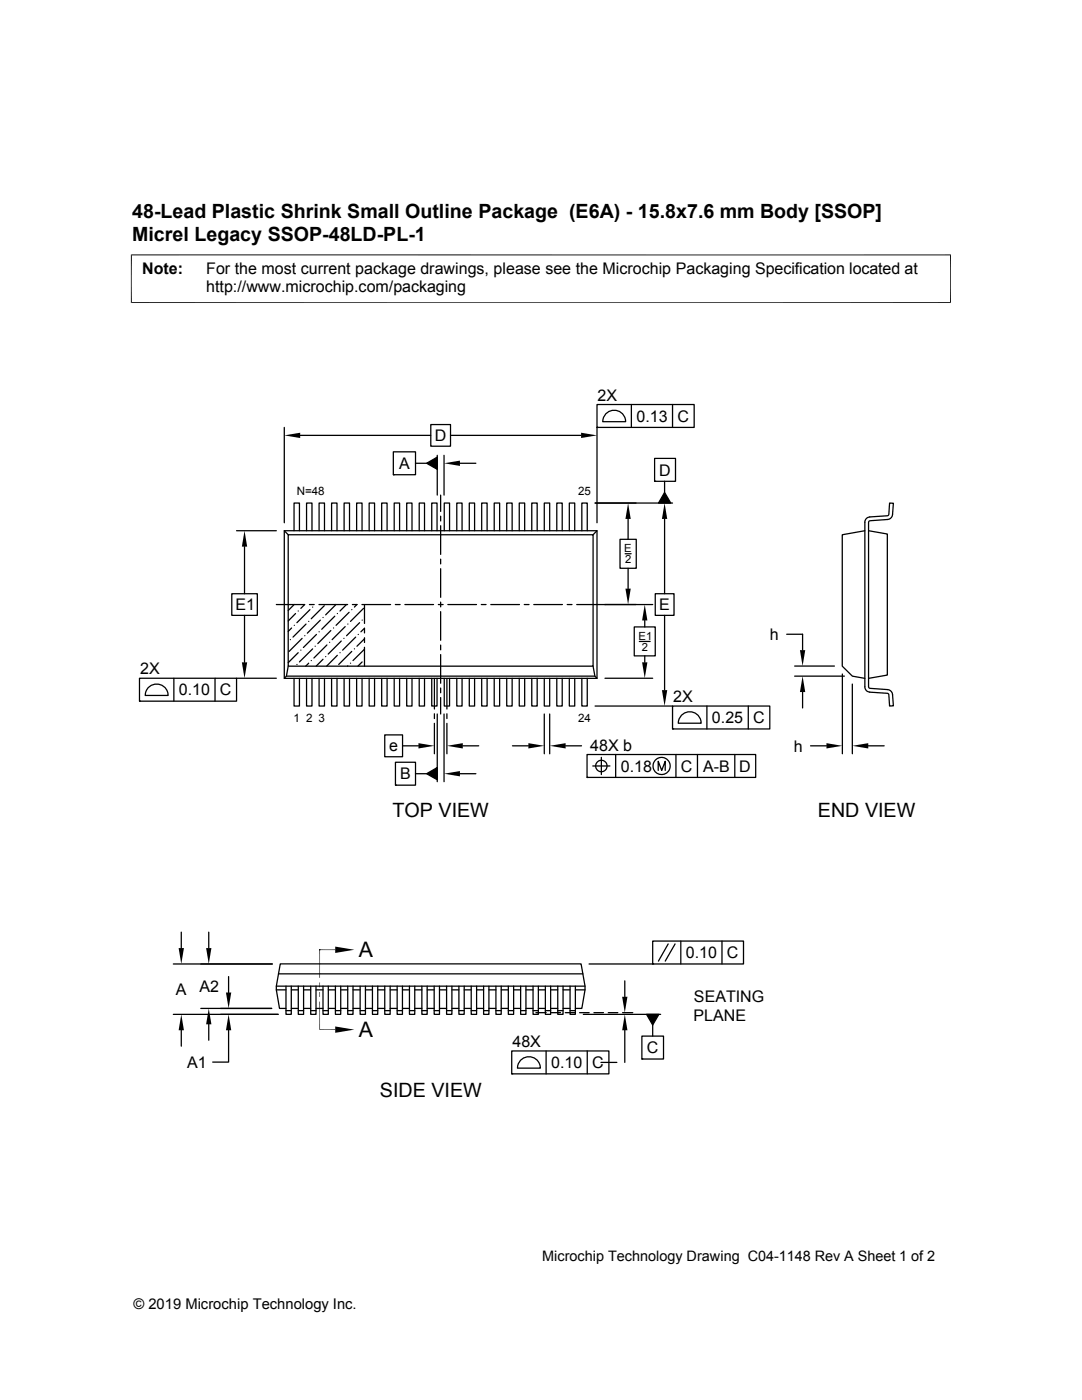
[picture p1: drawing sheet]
<svg xmlns="http://www.w3.org/2000/svg" width="216mm" height="279mm" viewBox="0 0 216 279" stroke-linecap="round" stroke-linejoin="round" font-family="sans-serif">
<g fill="none" stroke="#000" stroke-width=".25">
<path d="M56.7 85.3v19M59.9 86.9h26.1M78.5 90.2h4.4v4.5h-4.4zM78.5 94.7h.1M82.9 92.5h2.2M85.1 92.5l2.1-1.3v2.5zM86 84.7h3.9v4.3h-3.9zM87.2 90.9v7.9M87.9 98.8v3.3M88.6 90.9v7.9M89.9 86.9h26.1M91.8 92.5h3.2"/>
<path d="M119.1 85.3v19M119.1 80.7h19.4v4.6h-19.4zM119.1 85.3h.1M121 82.4a2.29 2.29 0 0 1 2.5-.3 2.29 2.29 0 0 1 1.3 2.1h-4.5l.3-1.2zM126 80.7v4.6M130.6 91.5h4.2v4.6h-4.2zM130.6 96.1h.1M132.6 98.3l1.2 2.1h-2.4zM132.6 96.1v2.2M134.2 80.7v4.6M46.2 118.5h5.2v4.3h-5.2zM47.2 105.9h7.9"/>
<path d="M48.8 109.1v9.4M56.7 105.9h62.4v29.5h-62.4zM56.7 105.9l.8 .8M57.5 106.7h60.8v26.2h-60.8zM58.7 105.9v-5.5h1.1v5.5M61.2 105.9v-5.5h1.1v5.5M63.7 105.9v-5.5h1v5.5M66.2 105.9v-5.5h1v5.5M68.7 105.9v-5.5h1v5.5M71.2 105.9v-5.5h1v5.5M73.7 105.9v-5.5h1v5.5M76.2 105.9v-5.5h1v5.5"/>
<path d="M78.7 105.9v-5.5h1v5.5M81.2 105.9v-5.5h1v5.5M83.7 105.9v-5.5h1v5.5M86.1 105.9v-5.5h1.1v5.5M87.9 103v1M87.9 104.9v5.7M87.9 111.6v.9M87.9 113.5v5.7M88.6 105.9v-5.5h1.1v5.5M91.1 105.9v-5.5h1.1v5.5M93.6 105.9v-5.5h1.1v5.5M96.1 105.9v-5.5h1.1v5.5"/>
<path d="M98.6 105.9v-5.5h1.1v5.5M101.1 105.9v-5.5h1.1v5.5M103.6 105.9v-5.5h1.1v5.5M106.1 105.9v-5.5h1.1v5.5M108.6 105.9v-5.5h1.1v5.5M111.1 105.9v-5.5h1.1v5.5M113.6 105.9v-5.5h1.1v5.5M116.1 105.9v-5.5h1.1v5.5M118.7 100.4h15.5M119.1 105.9l-.8 .8M123.7 107.6h3.3v5.8h-3.3zM124.7 110.5h1.2"/>
<path d="M125.3 103.6v4M125.3 113.4v4.1M130.7 118.5h3.8v4.3h-3.8zM132.6 103.6v14.9M172.6 105.9l-4.5 .8v26.2l2 2 2.5 .5M172.8 103.5l.7-.3 3.7-.3 .2-.2 .1-2.3h.8l-.2 2.3a1.07 1.07 0 0 1-1 1l-3.5 .2-.3 .3v32.9l.3 .3 3.5 .2a1.07 1.07 0 0 1 1 1l.2 2.3h-.8l-.1-2.3-.2-.2-3.7-.3-.5-.1-.4-.7v-33.1zM173.3 105.9l3.8 .7v28.1l-3.8 .7M27.8 135.4h19.4v4.5h-19.4zM27.8 139.9h.1M29.7 137.1a2.3 2.3 0 0 1 2.5-.4 2.3 2.3 0 0 1 1.3 2.1h-4.5l.3-1.2zM34.7 135.4v4.5M42.9 135.4v4.5"/>
<path d="M47.2 135.4h7.9M48.8 122.8v9.4M55.1 120.7h5.7l-.8 .7M57.1 134.9h61.6M57.5 132.9l-.4 2-.4 .5M57.9 127.7h.1M58.2 125.3l-.7 .7M58.7 135.4v5.5h1.1v-5.5M58.7 120.7l-1.2 1.1M58.7 124.8h.1M59 122.4l-1.5 1.5M59.2 132.6h.1"/>
<path d="M59.5 121.9h.1M59.5 130.3l-2 1.9M60 129.8h.1M60.3 127.4l-2.6 2.6M60.8 126.9h.1M61.1 124.5l-2.6 2.6M61.2 135.4v5.5h1.1v-5.5M61.6 124h.1M61.6 132.4l-.6 .5M61.7 120.7h1M61.8 121.7l-2.6 2.6M62.1 131.8h.1"/>
<path d="M62.4 121.2h.1M62.4 129.5l-2.6 2.6M62.9 129h.1M63.1 126.6l-2.6 2.6M63.6 120.7h5.8M63.7 126.1h.1M63.7 135.4v5.5h1v-5.5M63.9 123.8l-2.6 2.6M64.5 123.2h.1M64.5 131.6l-1.4 1.3M64.7 120.9l-2.6 2.6M65 131h.1"/>
<path d="M65.2 128.7l-2.6 2.6M65.8 128.2h.1M66 125.8l-2.6 2.6M66.2 135.4v5.5h1v-5.5M66.5 125.3h.1M66.8 123l-2.6 2.6M67 120.6l-2 2.1M67.3 122.4h.1M67.3 130.8l-2.1 2.1M67.8 130.3h.1M68.1 127.9l-2.6 2.6M68.6 127.4h.1"/>
<path d="M68.7 135.4v5.5h1v-5.5M68.9 125.1l-2.6 2.6M69.1 120.6l-1.3 1.3M69.4 124.5h.1M69.4 132.9h-.1M69.7 122.2l-2.6 2.6M69.9 132.4h.1M70.2 121.7h.1M70.2 130l-2.6 2.6M70.3 120.7h1M70.7 129.5h.1M71 127.1l-2.6 2.7"/>
<path d="M71.2 135.4v5.5h1v-5.5M71.2 120.6l-.5 .6M71.5 126.6h.1M71.8 124.3l-2.6 2.6M72.2 120.7h5.7M72.3 123.8h.1M72.3 132.1l-.9 .8M72.5 121.4l-2.6 2.6M72.7 125.4l-.7 .7M72.7 120.6v3.8M72.7 125.4v.9M72.7 127.3v.9"/>
<path d="M72.7 129.2v3.7M72.7 129.6l-2.3 2.2M72.7 127.5l-1.5 1.5M73.7 135.4v5.5h1v-5.5M76.2 135.4v5.5h1v-5.5M78.7 135.4v5.5h1v-5.5M78.9 120.7h.9M80.8 120.7h5.7M81.2 135.4v5.5h1v-5.5M83.7 135.4v5.5h1v-5.5M86.1 135.4v5.5h1.1v-5.5M86.7 135.4v6.1"/>
<path d="M87.5 120.7h.9M87.9 120.2v.9M87.9 122.1v5.7M87.9 128.7v1M87.9 130.6v5.8M87.9 137.3v1M87.9 139.2v3.3M88.6 135.4v5.5h1.1v-5.5M89.2 135.4v6.1M89.4 120.7h5.7M91.1 135.4v5.5h1.1v-5.5M93.6 135.4v5.5h1.1v-5.5"/>
<path d="M96 120.7h1M96.1 135.4v5.5h1.1v-5.5M97.9 120.7h5.8M98.6 135.4v5.5h1.1v-5.5M101.1 135.4v5.5h1.1v-5.5M103.6 135.4v5.5h1.1v-5.5M104.6 120.7h1M106.1 135.4v5.5h1.1v-5.5M106.5 120.7h5.7M108.6 135.4v5.5h1.1v-5.5M111.1 135.4v5.5h1.1v-5.5M113.2 120.7h.9"/>
<path d="M113.6 135.4v5.5h1.1v-5.5M115.1 120.7h15.1M116.1 135.4v5.5h1.1v-5.5M118.3 132.9l.4 2 .4 .5M120.7 135.4h9.5M126.6 125.1h4.1v5.8h-4.1zM127.6 128h2.1M128.7 123.8v1.3M128.7 130.9v1.3M132.6 122.8v14.9M157 126.6h3.1v3.2M158.6 132.9h7.9"/>
<path d="M158.6 134.9h9.9M160.1 138.1v3.2M168.1 134.5v15.9M170.1 136.5v13.9M76.8 146.7h3.5v4.3h-3.5zM78.9 152.1h4v4.6h-4zM78.9 156.7h.1M80.3 148.8h3.2M82.9 154.4h2.2M85.1 154.4l2.1-1.2v2.4zM86.7 142.5v.9M86.7 144.4v6"/>
<path d="M87.2 142.5v13.5M88.6 142.5v13.5M89.2 142.5v.9M89.2 144.4v6M91.8 154.4h3.2M92.4 148.8h3.1M102.3 148.8h3.1M108.6 142.5v7.9M109.7 142.5v7.9M112.9 148.8h3.1M117.1 150.6h33.7v4.6h-33.7zM117.1 155.2h.1"/>
<path d="M118.3 152.9h3.4M118.7 140.9h15.5M120 151.2v3.4M122.9 150.6v4.6M131.3 153.8v-1.9l.7 1.9 .7-1.9v1.9M134.2 140.9h19.4v4.6h-19.4zM134.2 145.5h.1M134.9 150.6v4.6M136.1 142.6a2.28 2.28 0 0 1 2.5-.3 2.28 2.28 0 0 1 1.3 2h-4.6l.4-1.1zM139.2 150.6v4.6M141.1 140.9v4.6M146.6 150.6v4.6"/>
<path d="M149.3 140.9v4.6M161.7 148.8h3.2M173.2 148.8h3.2M34.6 192.4h19.7M36.2 186v3.2M41.7 186v3.2M45.6 194.9v3.2M55.1 196.8h61.6M55.1 197.5h2M55.6 194.4h60.7M57.1 196.8v5.6h1v-5.6M58.1 197.5h1.4"/>
<path d="M59.5 196.8v5.6h1.1v-5.6M60.6 197.5h1.4M62 196.8v5.6h1.1v-5.6M63.1 197.5h1.4M63.8 189.5h.1M64.5 196.8v5.6h1v-5.6M65.5 197.5h1.4M66.9 196.8v5.6h1.1v-5.6M68 197.5h1.4M69.4 196.8v5.6h1v-5.6M70.4 197.5h1.5M71.9 196.8v5.6h1v-5.6"/>
<path d="M72.9 197.5h1.4M74.3 196.8v5.6h1.1v-5.6M75.4 197.5h1.4M76.8 196.8v5.6h1.1v-5.6M77.9 197.5h1.3M79.2 196.8v5.6h1.1v-5.6M80.3 197.5h1.4M81.7 196.8v5.6h1.1v-5.6M82.8 197.5h1.4M84.2 196.8v5.6h1v-5.6M85.2 197.5h1.4M86.6 196.8v5.6h1.1v-5.6"/>
<path d="M87.7 197.5h1.4M89.1 196.8v5.6h1.1v-5.6M90.2 197.5h1.4M91.6 196.8v5.6h1v-5.6M92.6 197.5h1.4M94 196.8v5.6h1.1v-5.6M95.1 197.5h1.4M96.5 196.8v5.6h1.1v-5.6M97.6 197.5h1.4M99 196.8v5.6h1v-5.6M100 197.5h1.4M101.4 196.8v5.6h1.1v-5.6"/>
<path d="M102.5 197.5h1.4M103.9 196.8v5.6h1v-5.6M104.9 197.5h1.5M106.4 196.8v5.6h1v-5.6M107.4 197.5h1.4M108.8 196.8v5.6h1.1v-5.6M109.9 197.5h1.4M111.3 196.8v5.6h1.1v-5.6M112.4 197.5h1.3M113.7 196.8v5.6h1.1v-5.6M114.8 197.5h1.9M117.5 192.4h12.7"/>
<path d="M124.7 195.7v3.2M130.2 187.8h18.2v4.6h-18.2zM130.2 192.4h.1M133.3 188.4l-1.9 3.4M134.7 188.4l-2 3.4M135.8 187.8v4.6M144.1 187.8v4.6M34.6 202.4h20.9M36.2 205.6v3.2M40.1 201.3h14.1M41.7 204.4v3.2M45.6 205.6v6.4h-3.2"/>
<path d="M57.1 201.3h-1.3l-.7-3.8v-.7l.8-4.4h60.1l.7 4.4v.7l-.6 3.8h-1.3M57.1 201.7h1M58.1 201.3h1.4M59.5 201.7h1.1M60.6 201.3h1.4M62 201.7h1.1M63.1 201.3h1.4M64.5 201.7h1M65.5 201.3h1.4M66.9 201.7h1.1M68 201.3h1.4M69.4 201.7h1"/>
<path d="M70.4 201.3h1.5M71.9 201.7h1M72.9 201.3h1.4M74.3 201.7h1.1M75.4 201.3h1.4M76.8 201.7h1.1M77.9 201.3h1.3M79.2 201.7h1.1M80.3 201.3h1.4M81.7 201.7h1.1M82.8 201.3h1.4M84.2 201.7h1"/>
<path d="M85.2 201.3h1.4M86.6 201.7h1.1M87.7 201.3h1.4M89.1 201.7h1.1M90.2 201.3h1.4M91.6 201.7h1M92.6 201.3h1.4M94 201.7h1.1M95.1 201.3h1.4M96.5 201.7h1.1M97.6 201.3h1.4M99 201.7h1"/>
<path d="M100 201.3h1.4M101.4 201.7h1.1M102.1 209.7h19.4v4.6h-19.4zM102.1 214.3h.1M102.5 201.3h1.4M103.9 201.7h1M104 211.5a2.29 2.29 0 0 1 2.5-.4 2.29 2.29 0 0 1 1.3 2.1h-4.5l.3-1.2zM104.9 201.3h1.5M106.4 201.7h1M106.9 202.1h2.1M107.4 201.3h1.4M108.8 201.7h1.1"/>
<path d="M109 209.7v4.6M109.9 201.3h1.4M109.9 202.1h1.9M111.3 201.7h1.1M112.4 201.3h1.3M112.8 202.1h1.9M113.7 201.7h1.1M115.7 202.1h1.9M116.4 202.4h15.4M117.2 209.7v4.6M118.5 202.1h1.9M119.9 212h3.2"/>
<path d="M121.4 202.1h1.9M124.2 202.1h2.1M124.7 205.6v6.4M128.1 206.8h4.3v4.5h-4.3zM128.1 211.3h.1M129 202.4h2.5l-1.3 2.2zM130.2 204.6v2.2"/>
<circle cx="120" cy="152.9" r="1.14"/>
<circle cx="132" cy="152.9" r="1.72"/>
</g>
<g fill="#000">
<path d="M56.7 86.9l3.2-.5v1zM85.1 92.5l2.1-1.3v2.5zM88.6 92.5l3.2-.6v1.1zM116 86.4l3.1 .5-3.1 .5zM48.8 105.9l.5 3.2h-1zM125.3 100.4l.6 3.2h-1.1zM124.8 117.5h1.1l-.6 3.1zM132.6 100.4l.5 3.2h-1zM132.6 98.3l1.2 2.1h-2.4zM48.3 132.2h1l-.5 3.2zM128.7 120.6l.5 3.2h-1.1zM128.1 132.2h1.1l-.5 3.2z"/>
<path d="M132.1 137.7h1l-.5 3.2zM159.6 129.8h1.1l-.6 3.1zM160.1 134.9l.6 3.2h-1.1zM83.5 148.3l3.2 .5-3.2 .6zM85.1 154.4l2.1-1.2v2.4zM88.6 154.4l3.2-.5v1zM89.2 148.8l3.2-.5v1.1zM105.4 148.3l3.2 .5-3.2 .6zM109.7 148.8l3.2-.5v1.1zM164.9 148.3l3.2 .5-3.2 .6zM170.1 148.8l3.1-.5v1.1zM35.6 189.2h1.1l-.5 3.2z"/>
<path d="M41.1 189.2h1.1l-.5 3.2zM45.1 198.1h1l-.5 3.2zM63.7 198l.2 .9h-.2zM63.7 196.1l.2 .9h-.2zM63.7 198h.2v.9zM63.7 196.1h.2v.9zM66.9 188.9l3.8 .6-3.8 .7zM124.1 198.9h1.1l-.5 3.2zM36.2 202.4l.5 3.2h-1.1zM41.7 201.3l.5 3.1h-1.1zM45.6 202.4l.5 3.2h-1zM66.9 204.9l3.8 .6-3.8 .6z"/>
<path d="M124.7 202.4l.5 3.2h-1.1zM129 202.4h2.5l-1.3 2.2z"/>
</g>
<path d="M26.1 50.9h163.7M26.2 50.8v9.7M189.7 50.8v9.7M26.1 60.4h163.7M63.8 199.9v5.6h3.1M63.8 189.5v5.6M66.9 189.5h-3.2" fill="none" stroke="#000" stroke-width=".2"/>
<g font-size="4.3">
<text x="71.6" y="191.1">A</text>
<text x="71.6" y="207">A</text>
</g>
<g font-size="3.9">
<text x="26.4" y="43.5">48-Lead Plastic Shrink Small Outline Package (E6A) - 15.8x7.6 mm Body [SSOP]</text>
<text x="26.4" y="48">Micrel Legacy SSOP-48LD-PL-1</text>
<text x="78.3" y="163">TOP VIEW</text>
<text x="163.2" y="163">END VIEW</text>
<text x="75.8" y="218.9">SIDE VIEW</text>
</g>
<g font-size="3.2">
<text x="28.4" y="54.6">Note:</text>
<text x="41.1" y="58.3">http://www.microchip.com/packaging</text>
<text x="41.1" y="54.6">For the most current package drawings, please see the Microchip Packaging Specification located at</text>
<text x="119.3" y="79.9">2X</text>
<text x="86.7" y="88">D</text>
<text x="127" y="84.1">0.13</text>
<text x="135.2" y="84.2">C</text>
<text x="79.6" y="93.6">A</text>
<text x="131.5" y="94.9">D</text>
<text x="47" y="121.8">E1</text>
<text x="131.5" y="121.8">E</text>
<text x="153.6" y="127.7">h</text>
<text x="28" y="134.6">2X</text>
<text x="35.7" y="138.8">0.10</text>
<text x="43.9" y="138.8">C</text>
<text x="134.3" y="140.1">2X</text>
<text x="77.7" y="150">e</text>
<text x="117.8" y="150">48X b</text>
<text x="142.1" y="144.3">0.25</text>
<text x="150.3" y="144.3">C</text>
<text x="158.4" y="150">h</text>
<text x="79.8" y="155.6">B</text>
<text x="123.9" y="154">0.18</text>
<text x="135.8" y="154">C</text>
<text x="140.3" y="154">A-B</text>
<text x="147.5" y="154">D</text>
<text x="136.8" y="191.2">0.10</text>
<text x="145" y="191.2">C</text>
<text x="39.8" y="198">A2</text>
<text x="35.1" y="198.5">A</text>
<text x="138.4" y="203.8">PLANE</text>
<text x="138.5" y="200">SEATING</text>
<text x="102.3" y="209">48X</text>
<text x="37.4" y="213.1">A1</text>
<text x="110" y="213.2">0.10</text>
<text x="118.2" y="213.2">C</text>
<text x="129.1" y="210.2">C</text>
</g>
<g font-size="2.9">
<text x="108.2" y="251.7">Microchip Technology Drawing C04-1148 Rev A Sheet 1 of 2</text>
<text x="26.6" y="261.3">© 2019 Microchip Technology Inc.</text>
</g>
<g font-size="2.3">
<text x="59.2" y="98.7">N=48</text>
<text x="115.4" y="98.8">25</text>
<text x="58.6" y="144.1">1 2 3</text>
<text x="115.3" y="144.1">24</text>
</g>
<g font-size="2.2">
<text x="124.6" y="110.3">E</text>
<text x="124.7" y="112.4">2</text>
<text x="127.4" y="127.7">E1</text>
<text x="128.1" y="129.9">2</text>
</g>
</svg>
